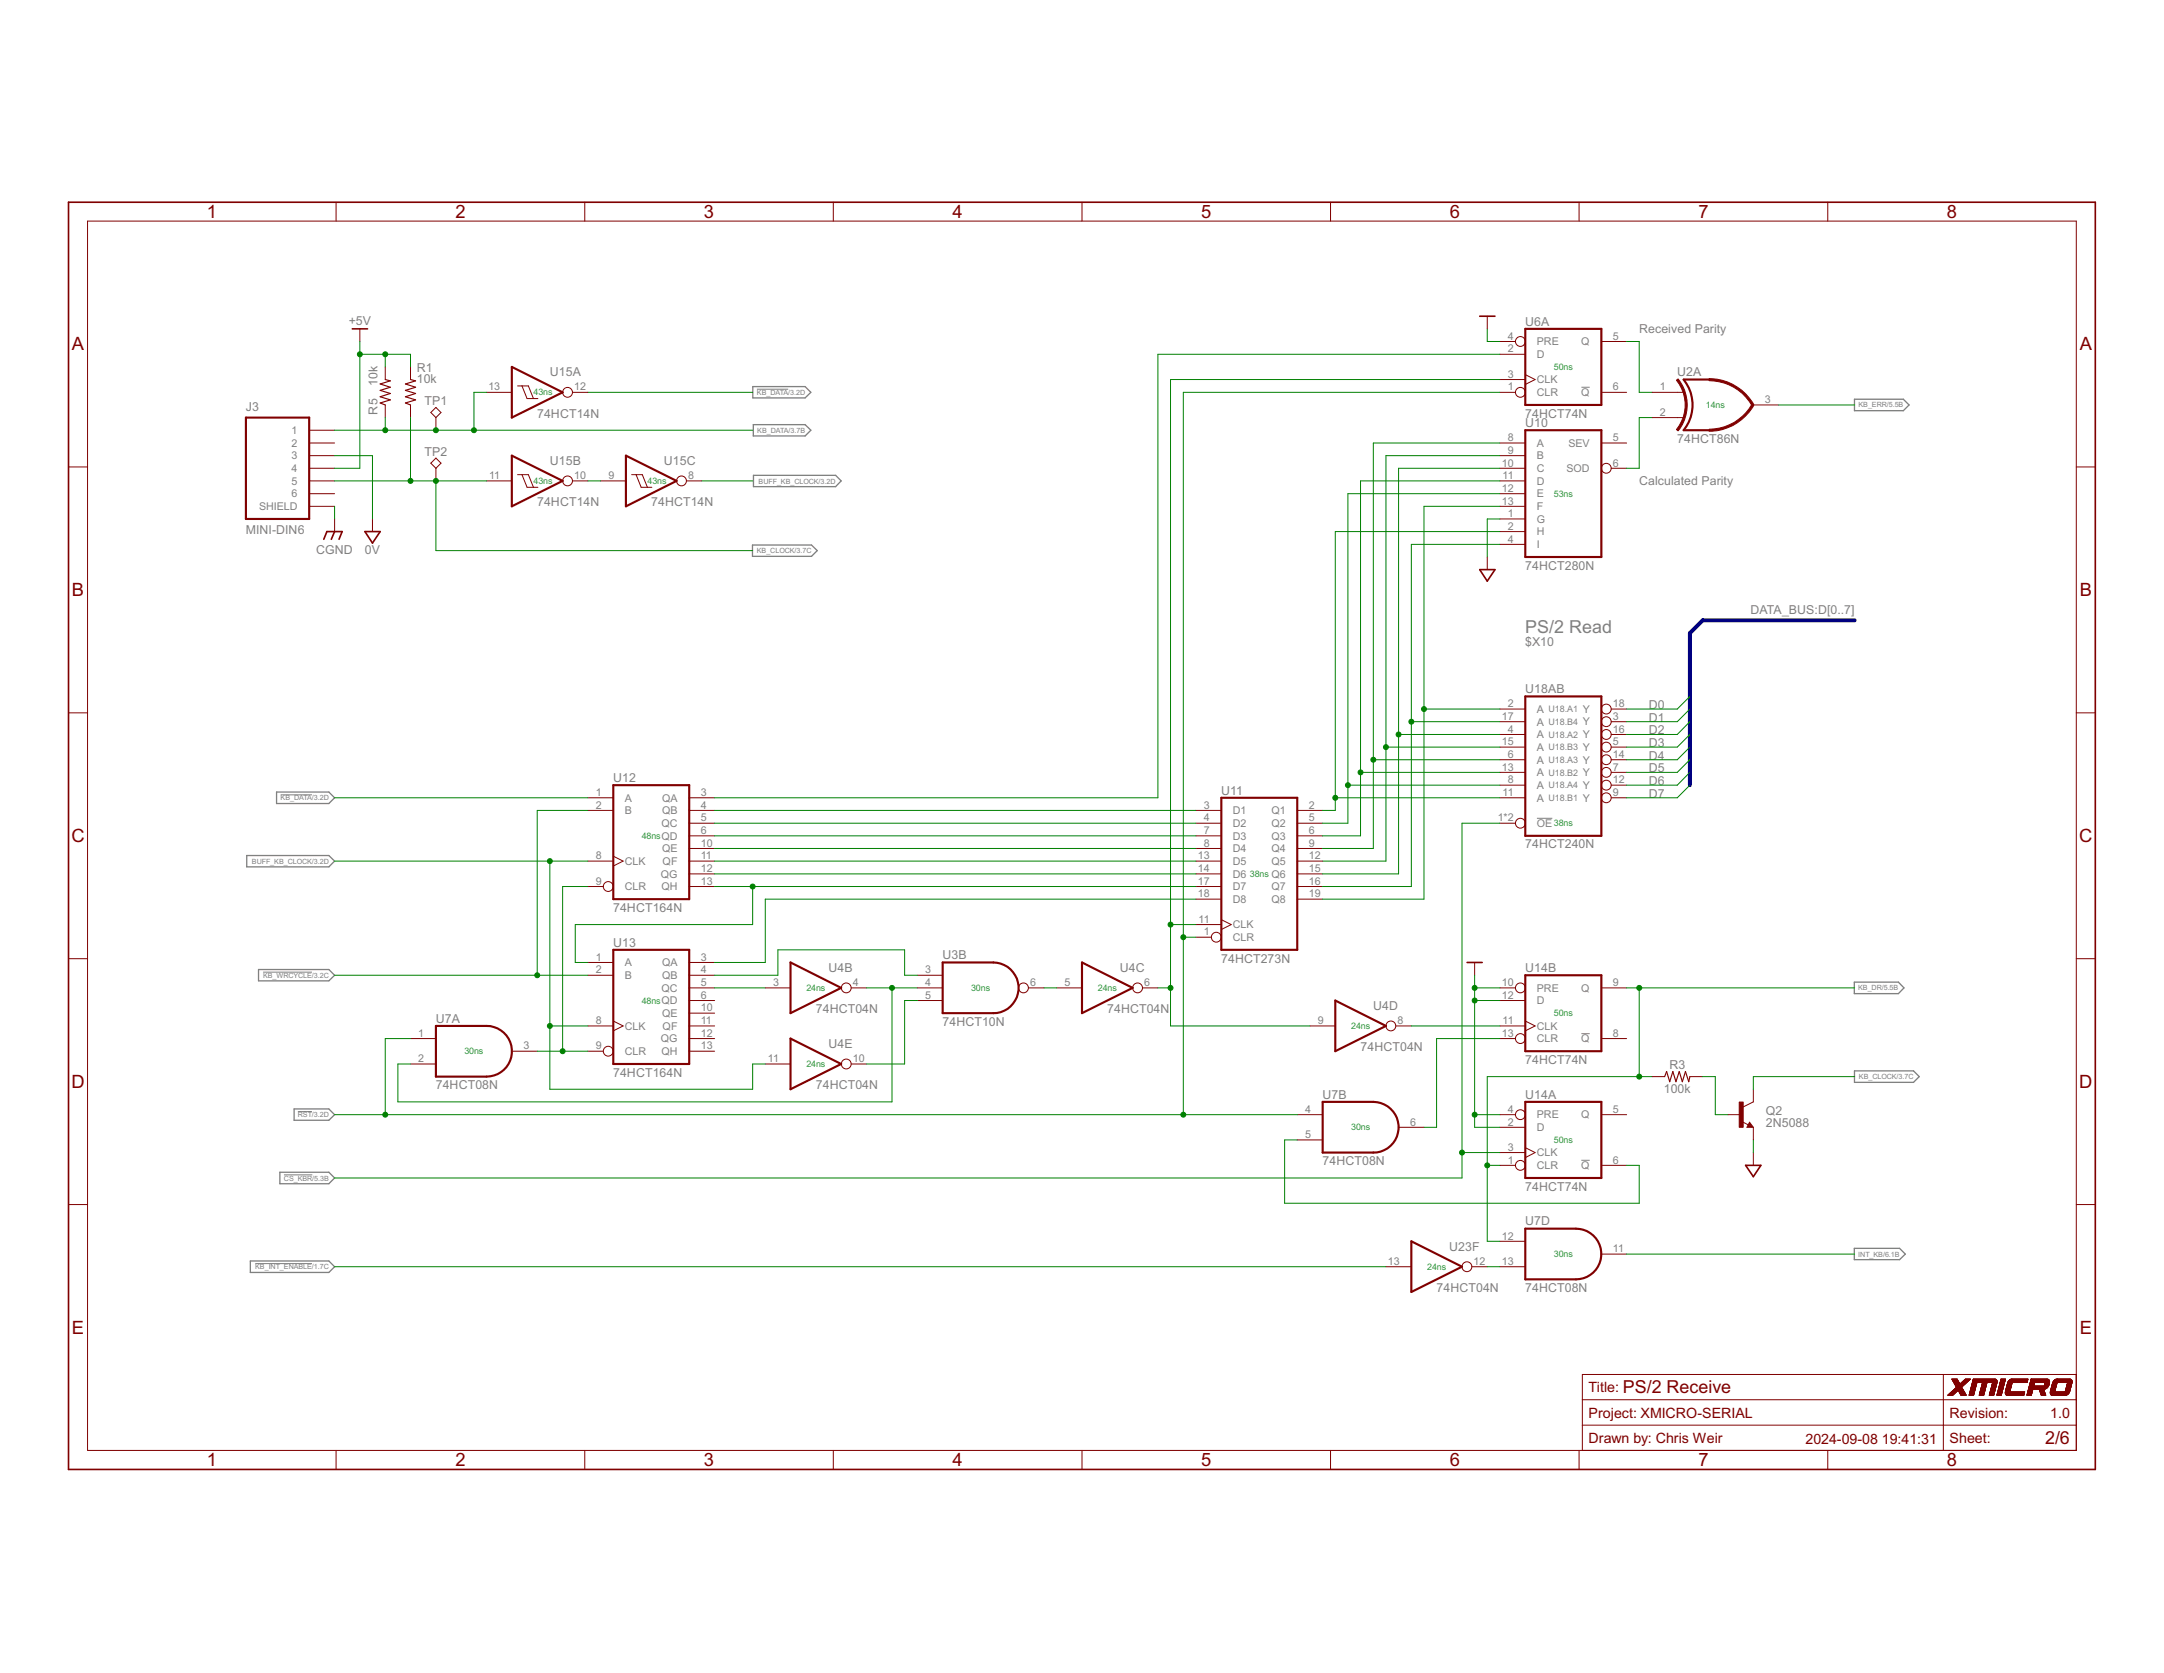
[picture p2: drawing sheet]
<svg xmlns="http://www.w3.org/2000/svg" width="279mm" height="216mm" viewBox="0 0 279 216" stroke-linecap="round" stroke-linejoin="round" font-family="sans-serif">
<path d="M97.7 50.2h4.1M204.2 50h1.1M36.2 102.6h4.1M198.4 105.6h2M34 125.5h6.3M204.2 133.4h1.1M36.7 151.6h3.6M38.5 143.4h1.8M204.2 149.7h1.1M33 163.1h7.3" fill="none" stroke="#808080" stroke-width=".13"/>
<g fill="none" stroke="#808080" stroke-width=".17">
<path d="M97.2 49.9h6.7l.8 .7-.8 .8h-6.7zM97.3 54.8h6.6l.8 .7-.8 .8h-6.6zM239.4 51.5h6.3l.8 .8-.8 .7h-6.3zM97.2 70.3h7.6l.7 .8-.7 .7h-7.6zM97.3 61.3h10.6l.7 .8-.7 .7h-10.6zM31.9 110.4h10.6l.7 .7-.7 .8h-10.6zM35.7 102.2h6.8l.7 .8-.7 .7h-6.8zM33.4 125.1h9.1l.7 .8-.7 .7h-9.1zM239.4 126.7h5.7l.7 .8-.7 .7h-5.7zM239.4 138.2h7.7l.7 .7-.7 .8h-7.7zM36.1 151.3h6.4l.7 .7-.7 .8h-6.4zM38 143.1h4.5l.7 .7-.7 .8h-4.5z"/>
<path d="M32.3 162.7h10.2l.7 .8-.7 .7h-10.2zM239.4 161.1h5.9l.7 .7-.7 .8h-5.9z"/>
</g>
<g fill="none" stroke="#800000" stroke-width=".28">
<path d="M31.7 53.9h8.2v13.1h-8.2zM66.1 47.3l6.5 3.3-6.5 3.3zM66.1 58.8l6.5 3.3-6.5 3.2zM80.8 58.8l6.6 3.3-6.6 3.2zM196.9 42.4h9.9v9.9h-9.9zM196.9 55.5h9.9v16.4h-9.9zM220.6 49h-3.2a5.2 5.2 0 0 1 0 6.5h3.2M196.9 89.9h9.9v18h-9.9zM79.2 101.3h9.8v14.7h-9.8zM157.7 103h9.8v19.6h-9.8zM56.3 132.4h6.5a3.3 3.3 0 0 1 3.3 3.3 3.3 3.3 0 0 1-3.3 3.2h-6.5zM79.2 122.6h9.8v14.7h-9.8z"/>
<path d="M102.1 124.2l6.5 3.3-6.5 3.2zM102.1 134l6.5 3.3-6.5 3.3zM121.7 124.2h6.5a3.3 3.3 0 0 1 3.3 3.3 3.3 3.3 0 0 1-3.3 3.2h-6.5zM139.7 124.2l6.5 3.3-6.5 3.2zM172.4 129.1l6.5 3.3-6.5 3.3zM196.9 125.9h9.9v9.8h-9.9zM170.8 142.2h6.5a3.3 3.3 0 0 1 3.3 3.3 3.3 3.3 0 0 1-3.3 3.2h-6.5zM196.9 158.6h6.6a3.3 3.3 0 0 1 3.2 3.2 3.3 3.3 0 0 1-3.2 3.3h-6.6zM196.9 142.2h9.9v9.8h-9.9zM182.2 160.2l6.6 3.3-6.6 3.2z"/>
</g>
<g fill="none" stroke="#800000" stroke-width=".13">
<path d="M11.3 28.5h256.8v158.7h-256.8zM43.4 26.1v2.4M75.5 26.1v2.4M107.6 26.1v2.4M139.7 26.1v2.4M171.8 26.1v2.4M203.9 26.1v2.4M236 26.1v2.4M39.9 57.2h3.3M39.9 58.8h3.3M39.9 55.5h3.3M46.5 42.4v1.7"/>
<path d="M49.7 47.3v1.7M49.7 52.3v1.6M53 47.3v1.7M53 52.3v1.6M55.6 59.8l.7-.7 .6 .7-.6 .6zM55.6 53.2l.7-.6 .6 .6-.6 .7zM56.3 53.9v1.6M62.8 50.6h3.3M66.8 49.8h1.4l.7 1.6M67.4 49.8l.7 1.6h1.3M73.9 50.6h2M192 40.8v1.6"/>
<path d="M193.7 50.6h2M193.7 45.7h3.2M193.7 49h3.2M193.7 44.1h2M193.7 57.2h3.2M193.7 58.8h3.2M196.9 48.3l1.3 .7-1.3 .6M206.8 50.6h3.2M206.8 44.1h3.2M206.8 57.2h3.2M213.3 50.6h4.1M213.3 53.9h4.1"/>
<path d="M226.4 52.3h3.2M8.8 60.3h2.5M39.9 60.4h3.3M39.9 62.1h3.3M39.9 63.7h3.3M39.9 65.3h3.3M43.2 67v1.6M48.1 67v1.6M56.3 60.4v1.7M62.8 62.1h3.3M66.8 61.3h1.4l.7 1.6M67.4 61.3l.7 1.6h1.3"/>
<path d="M73.9 62.1h2M77.5 62.1h3.3M81.6 61.3h1.3l.7 1.6M82.1 61.3l.7 1.6h1.4M88.6 62.1h2M192 71.9v1.6M193.7 67h3.2M193.7 68.6h3.2M193.7 70.3h3.2M193.7 60.4h3.2M193.7 62.1h3.2M193.7 63.7h3.2"/>
<path d="M193.7 65.3h3.2M208 60.4h2M268.1 60.3h2.4M8.8 92h2.5M193.7 91.5h3.2M193.7 94.8h3.2M193.7 98h3.2M193.7 99.7h3.2M193.7 96.4h3.2M193.7 93.1h3.2M208 91.5h2M208 94.8h2"/>
<path d="M208 98h2M208 99.7h2M208 96.4h2M208 93.1h2M268.1 92h2.4M75.9 103h3.3M75.9 104.6h3.3M75.9 111.1h3.3M75.9 114.4h2M79.2 110.5l1.3 .6-1.3 .7M89 103h3.3M89 104.6h3.3"/>
<path d="M89 106.2h3.3M89 107.9h3.3M89 111.1h3.3M89 114.4h3.3M89 109.5h3.3M89 112.8h3.3M154.4 104.6h3.3M154.4 106.2h3.3M154.4 107.9h3.3M154.4 111.1h3.3M154.4 114.4h3.3M154.4 109.5h3.3"/>
<path d="M154.4 112.8h3.3M154.4 119.3h3.3M154.4 116h3.3M157.7 118.7l1.3 .6-1.3 .7M167.5 104.6h3.3M167.5 106.2h3.3M167.5 107.9h3.3M167.5 111.1h3.3M167.5 114.4h3.3M167.5 109.5h3.3M167.5 112.8h3.3M167.5 116h3.3"/>
<path d="M193.7 103h3.2M193.7 106.2h2M193.7 101.3h3.2M208 103h2M208 101.3h2M8.8 123.7h2.5M53 134h3.3M53 137.3h3.3M66.1 135.7h3.3M75.9 132.4h3.3M75.9 124.2h3.3M75.9 125.9h3.3"/>
<path d="M75.9 135.7h2M79.2 131.8l1.3 .6-1.3 .6M89 134h3.3M89 129.1h3.3M89 132.4h3.3M89 127.5h3.3M89 124.2h3.3M89 125.9h3.3M89 135.7h3.3M89 130.7h3.3M98.8 127.5h3.3M98.8 137.3h3.3"/>
<path d="M109.9 127.5h2M109.9 137.3h2M118.4 129.1h3.3M118.4 127.5h3.3M118.4 125.9h3.3M132.8 127.5h2M136.4 127.5h3.3M147.5 127.5h2M154.4 120.9h2M169.1 132.4h3.3M180.2 132.4h2M190.4 124.2v1.7"/>
<path d="M193.7 134h2M193.7 129.1h3.2M193.7 132.4h3.2M193.7 127.5h2M196.9 131.8l1.3 .6-1.3 .6M206.8 134h3.2M206.8 127.5h3.2M213.3 138.9h1.6M218.2 138.9h1.6M268.1 123.7h2.4M8.8 155.4h2.5M167.5 143.8h3.3"/>
<path d="M167.5 147.1h3.3M180.6 145.5h3.3M193.7 143.8h2M193.7 145.5h3.2M193.7 150.4h2M193.7 148.7h3.2M196.9 148.1l1.3 .6-1.3 .7M206.8 143.8h3.2M206.8 150.4h3.2M223.1 143.8h1.6M224.9 144.8l.8 .4M225.9 144.8l.5 .7h-.8z"/>
<path d="M226.4 140.6v1.6l-1.3 .7M226.4 145.5v1.6M226.4 148.7v1.7M268.1 155.4h2.4M178.9 163.5h3.3M190 163.5h2M193.7 160.2h3.2M193.7 163.5h3.2M206.8 161.8h3.2M250.9 177.4v9.8M251.6 180h.6M251.7 179.9h.6"/>
<path d="M251.8 179.8h.6M251.9 179.7h.6M251.9 179.7h.7M252 179.6h.6M252 178h.7M252.1 179.5h.6M252.1 178h.6M252.1 178.1h.7M252.1 178.1h.6M252.1 178.2h.7M252.2 178.2h.6M252.2 179.4h.6"/>
<path d="M252.2 178.3h.7M252.2 179.4h1.3M252.2 178.3l.7 .1M252.2 179.4h1.2M252.2 178.4h.7M252.3 179.3h1.1M252.3 178.4h.6M252.3 178.5h.7M252.3 179.9h-.6M252.3 178.6h.7M252.4 179.2h1M252.4 179.8h-.7"/>
<path d="M252.4 178.6h1.3M252.4 178.7h1.2M252.5 179.7l-.7 .1M252.5 179.2h.8M252.5 178.8h1M252.5 179.1l.8 .1M252.5 179.1h.8M252.5 178.9h.9M252.5 179.7h-.6M252.6 178.9h.7M252.6 178.9h.8M252.6 179.6h-.7"/>
<path d="M252.6 179h.7M252.7 179.6h-.7M252.7 179.5h-.6M252.8 179.5h-.7M252.8 179.4h.7M252.9 179.5h.6M252.9 179.5h.7M252.9 179.6h.7M253 179.7h.6M253 179.7h.7M253 179.7l.7 .1M253 179.8h.7"/>
<path d="M253.1 179.9h.6M253.1 179.9h.7M253.1 179.9l.7 .1M253.1 178.6h.6M253.2 180h.6M253.2 178.5h.6M253.3 178.4h.6M253.3 179h-.7M253.3 178.4h.7M253.4 178.3h.6M253.4 178.2h.7M253.5 178.8h-1"/>
<path d="M253.6 178.1h.6M253.6 178.7h-1.2M253.7 178.1h.6M253.7 178h.6M253.7 178h.7M253.7 178h.7l-1.1 1 .6 1.1h-.7l-.4-.7-.7 .7h-.6l1.1-1.1M253.7 178.6h-.6M253.8 178l-.8 .6-.3-.6h-.7l.6 1M253.8 178.5h-.7M253.9 178.5h-.7M253.9 178.4h-.6M254 178.3l-.7 .1"/>
<path d="M254.1 178.3h-.7M254.1 178.2h-.6M254.2 178.2h-.7M254.3 180h.5M254.3 179.9h.5M254.3 178.1h-.7M254.3 179.9h.6M254.3 179.8h.6M254.3 179.7h.6M254.4 179.6h.5M254.4 179.5h.6M254.4 179.4h.6"/>
<path d="M254.4 179.3h.6M254.4 179.2h.6M254.5 179.2h.5M254.5 179.1h.6M254.5 179h.6M254.5 178.9h.6M254.6 178.9h.5M254.6 178.8h.5M254.6 178.7h.6M254.6 178.6h.6M254.6 178.5h.6M254.7 178.5h.5"/>
<path d="M254.7 178.4h.5M254.7 178.4h3.1M254.7 178.3h3.1M254.7 178.2h3.1M254.7 178.1h3.1M254.8 178.1h3M254.8 178l3 .1M254.8 178h2.9M254.9 179.9h-.6M255 179.6h-.6M255 179.4h-.6M255.1 179.1h-.6"/>
<path d="M255.1 178.8h-.5M255.2 178.6l-.6 .1M255.2 178.6h-.6M255.6 180h.5M255.6 179.9h.6M255.6 179.8h.6M255.6 179.7h.6M255.7 179.7h.5M255.7 179.6h.5M255.7 179.5h.6M255.7 179.4h.6M255.7 179.3h.6"/>
<path d="M255.8 179.3h.5M255.8 179.2h.5M255.8 179.1h.6M255.8 179h.6M255.8 178.9h.6M255.9 178.9h.5M255.9 178.8h.5M255.9 178.8h.6M255.9 178.7h.6M255.9 178.6h.6M255.9 178.5h.6M256 178.4l-.5 1.7h.6l.4-1.7"/>
<path d="M256 178.4h.5M256.2 179.9l-.6 .1M256.2 179.7h-.6M256.3 179.2h-.5M256.4 178.9l-.6 .1M256.4 178.9h-.6M256.5 178.7h-.6M256.5 178.5h-.5M256.9 180h.5M256.9 179.9h.6M256.9 179.8h.6M256.9 179.7h.6"/>
<path d="M257 179.6h.5M257 179.5h.6M257 179.4h.6M257 179.3h.6M257.1 179.2h.5M257.1 179.1h.6M257.1 179h.6M257.1 178.9h.6M257.2 178.9h.5M257.2 178.8h.5M257.2 178.7h.6M257.2 178.6h.6"/>
<path d="M257.2 178.5h.6M257.3 178.5h.5M257.3 178.4l-.5 1.7h.6l.4-1.6M257.3 178.4h.5M257.5 179.9l-.6 .1M257.5 179.9h-.6M257.5 179.6h-.5M257.6 179.5h-.6M257.6 178h.1M257.7 178h-2.9l-.6 2.1h.6l.4-1.7M257.7 179.1l-.6 .1M257.7 178l.1 .1"/>
<path d="M257.7 178.9h-.5M257.8 178.7h-.6M257.8 178.1v.1M257.8 178.6l-.6 .1M257.8 178.4h-3.1M257.8 178.2v.3M257.9 180h.5M257.9 179.9h.5M257.9 179.8h.5M257.9 179.8h.6M257.9 179.7h.6M257.9 179.6h.6"/>
<path d="M258 179.6h.5M258 179.5h.5M258 179.4h.6M258 179.3h.6M258 179.2h.6M258.1 179.1h.5M258.1 179h.6M258.1 178.9h.6M258.1 178.8h.6M258.2 178.7h.5M258.2 178.6h.6M258.2 178.5h.6"/>
<path d="M258.2 178.4h.6M258.3 178.4h.5M258.3 178.3h.5M258.3 178.2h.6M258.3 178.1h.6M258.3 178h.6M258.4 178h.5l-.5 2.1h-.6zM258.4 179.9l-.5 .1M258.4 179.9h-.5M258.5 179.6h-.6M258.6 179.5h-.6M258.6 179.1l-.5 .1"/>
<path d="M258.7 178.9h-.6M258.7 178.8h-.6M258.7 178.7h-.5M258.8 178.6l-.6 .1M258.8 178.4h-.5M258.9 178.2h-.6M258.9 179.6h2.5l-.1 .5-2.3-.1M258.9 179.8h2.5M258.9 179.7h2.5M258.9 179.8v.1M258.9 179.7v.1M258.9 179.9h2.4"/>
<path d="M258.9 179.6h.6M258.9 179.5h.6M258.9 179.9h.1M259 179.9h2.3M259 179.5h.5M259 179.9v.1M259 179.4h.5M259 180h2.3M259 179.3h.6M259 179.2h.6M259 179.1h.6M259.1 179h.5"/>
<path d="M259.1 179h.6M259.1 178.9h.6M259.1 178.8h.6M259.1 178.7h.6M259.2 178.6h.5M259.2 178.6h.6M259.2 178.5h.6M259.2 178.5l-.3 1.2M259.2 178.4h.6M259.2 178.4v.1M259.2 178.4h2.5M259.3 178.3h2.4"/>
<path d="M259.3 178.3l-.1 .1M259.3 178.2h2.5M259.4 178.1h2.4M259.5 178.1h2.3M259.5 178.1l-.2 .2M259.6 178h2.2M259.6 179.3h-.6M259.6 178h2.2l-.1 .4h-2.5M259.7 179h-.6M259.7 178l-.2 .1M259.8 178.6h-.6M259.8 178.4l-.3 1.2"/>
<path d="M261.7 180h.6M261.7 179.9h.6M261.8 179.8h.5M261.8 178.3h-2.5M261.8 179.7h.6M261.8 178.2h-2.4M261.8 179.6h.6M261.8 178.1h-2.4M261.8 179.5h.6M261.9 179.5h.5M261.9 179.4h.5M261.9 179.3h.6"/>
<path d="M261.9 179.2h2.2M261.9 179.2h2.3M261.9 179.1h2.4M262 179h2.4M262 178.9h2.4M262 178.9h2.5M262 178.8h.6M262.1 178.7h.5M262.1 178.6h.5M262.1 178.6h.6M262.1 178.5h.6M262.1 178.4h.6"/>
<path d="M262.1 178.4h2.5M262.1 178.3h2.5M262.2 178.3h2.4M262.2 178.2h2.4M262.2 178.1h2.4M262.2 178.1h2.3M262.2 178h2.2M262.2 178l2.3 .1M262.2 178h2.3M262.3 179.9h-.6M262.4 179.6h-.6M262.4 179.4h-.5"/>
<path d="M262.6 178.9l.1-.5-.4-.4-.6 2.1h.6l.2-.8M262.6 178.7h-.6M262.7 178.5h-.6M263.3 179.3l.3 .8h.5l-.3-.8M263.3 179.3h.6M263.3 179.4h.6M263.4 179.5h.5M263.4 179.6h.5M263.4 179.6h.6M263.4 179.7h.6M263.5 179.8h.5M263.5 179.7l.5 .1"/>
<path d="M263.5 179.9h.6M263.5 179.8h.6M263.5 180h.6M263.9 178.8h.6M264 178.8h.5M264 178.7h.5M264 179.3h-2.1M264 178.6h.6M264 178.5h.6M264.1 178.4h.5M264.1 178.4l-.2 .5M264.2 179.2h-2.3"/>
<path d="M264.2 179.2l-.2 .1M264.3 179.1l-2.4 .1M264.3 179.1l-.1 .1M264.3 179.1h-2.3M264.4 178h.1M264.4 179h-2.4M264.4 179l-.1 .1M264.4 178.9l-2.4 .1M264.5 178v.1M264.5 178.9l-.1 .1M264.5 178.8v.1M264.5 178.1l.1 .1"/>
<path d="M264.5 178.7v.1M264.6 178.6l-.6 .1M264.6 178.6h-.6M264.6 178.2v.1M264.6 178.5l-.1 .2M264.6 178.3v.1M264.6 178.4v.1M264.7 179.7h2.4M264.7 179.7v.1M264.7 179.9h2.4M264.7 179.8h2.4M264.7 179.7h2.5"/>
<path d="M264.7 179.6h.6M264.7 179.5h.6M264.7 179.5v.1M264.7 179.6v.1M264.7 179.8l.1 .1M264.8 179.9h2.2M264.8 179.5h.5M264.8 179.9v.1M264.8 179.4h.5M264.8 180l.2 .1h1.7l.2-.1M264.8 180h2.1M264.8 179.3h.6"/>
<path d="M264.8 179.2h.6M264.8 179.1h.6M264.9 179.1h.5M264.9 179h.5M264.9 179h.6M264.9 178.9h.6M264.9 178.8h.6M264.9 178.7h.6M265 178.7h.5M265 178.6h.5M265 178.6h.6M265 178.5h.6"/>
<path d="M265 178.5l-.3 1M265 178.4h.6M265 178.4h2.5M265.1 178.4h2.4M265.1 178.4l-.1 .1M265.1 178.3h2.4M265.1 178.2h2.4M265.2 178.2h2.3M265.2 178.1h2.3M265.3 178.1h2.1M265.3 179.5h-.5M265.4 179.3h-.6"/>
<path d="M265.4 178h2M265.4 179.1h-.5M265.5 178h1.9M265.5 179h-.6M265.5 178.9l-.6 .1M265.5 178.8h-.6M265.6 178a.55 .55 0 0 0-.5 .4M265.6 178.5h-.6M265.6 178l-.3 1.6M266.6 179.6h.6M266.7 179.6h.5M266.7 179.5h.5"/>
<path d="M266.7 179.5h.6M266.7 179.4h.6M266.7 179.3h.6M266.7 179.2h.6M266.8 179.2h.5M266.8 179.1h.5M266.8 179.1h.6M266.8 179h.6M266.8 178.9h.6M266.8 178.8h.6M266.9 178.8h.5M266.9 178.7h.5"/>
<path d="M266.9 178.7h.6M266.9 178.6h.6M266.9 178.5h.6M267 178.5h.5M267 178.4h.5M267 178.4l-.4 1.2M267 179.9l-2.2 .1M267 179.9l-.1 .1M267 179.9h-2.2M267.1 179.9h-.1M267.1 179.7v.2M267.2 179.7h-.1"/>
<path d="M267.2 179.6h-2.5M267.2 179.6v.1M267.3 179.5h-.6M267.3 179.3h-.6M267.4 179h-.6M267.4 178h.1M267.4 178.9l-.6 .1M267.4 178l.1 .1M267.4 178.8h-.5M267.5 178.1h-2.3M267.5 178.5h-.6M267.5 178.2h-2.3"/>
<path d="M267.5 178.5l-.3 1.1M267.5 178.1v.1M267.5 178.3l-2.4 .1M267.5 178.3h-2.4M267.5 178.4v.1M267.5 178.2v.2M268.1 177.4h-63.8v9.8M43.4 187.2v2.4M75.5 187.2v2.4M107.6 187.2v2.4M139.7 187.2v2.4M171.8 187.2v2.4"/>
<path d="M203.9 187.2v2.4M204.3 180.6h63.8M204.3 183.9h63.8M236 187.2v2.4M251.5 180h.6M252.2 180h-.7M253.2 180h.7M255.5 180h.6M257.8 180h.6M259.1 180h2.2M264.8 180h.1M264.9 180h1.9"/>
<circle cx="73.3" cy="50.6" r=".64"/>
<circle cx="196.3" cy="50.6" r=".64"/>
<circle cx="196.3" cy="44.1" r=".64"/>
<circle cx="73.3" cy="62.1" r=".64"/>
<circle cx="88" cy="62.1" r=".64"/>
<circle cx="207.4" cy="60.4" r=".64"/>
<circle cx="207.4" cy="93.1" r=".64"/>
<circle cx="207.4" cy="91.5" r=".64"/>
<circle cx="207.4" cy="98" r=".64"/>
<circle cx="207.4" cy="99.7" r=".64"/>
<circle cx="207.4" cy="96.4" r=".64"/>
<circle cx="207.4" cy="94.8" r=".64"/>
<circle cx="78.5" cy="114.4" r=".64"/>
<circle cx="196.3" cy="106.2" r=".64"/>
<circle cx="207.4" cy="103" r=".64"/>
<circle cx="207.4" cy="101.3" r=".64"/>
<circle cx="78.5" cy="135.7" r=".64"/>
<circle cx="109.3" cy="127.5" r=".64"/>
<circle cx="109.3" cy="137.3" r=".64"/>
<circle cx="132.1" cy="127.5" r=".64"/>
<circle cx="146.9" cy="127.5" r=".64"/>
<circle cx="157" cy="120.9" r=".64"/>
<circle cx="179.6" cy="132.4" r=".64"/>
<circle cx="196.3" cy="134" r=".64"/>
<circle cx="196.3" cy="127.5" r=".64"/>
<circle cx="196.3" cy="143.8" r=".64"/>
<circle cx="196.3" cy="150.4" r=".64"/>
<circle cx="189.4" cy="163.5" r=".64"/>
</g>
<path d="M8.8 26.1h261.7v163.5h-261.7zM45.5 42.4h2M191.1 40.8h1.9M41.8 69.6l.4-1h2l-.4 1M43.2 68.6l-.4 1M47.1 68.6h2l-1 1.5zM191.1 73.5h1.9l-1 1.5zM189.4 124.2h2M225.4 150.4h2l-1 1.4z" fill="none" stroke="#800000" stroke-width=".21"/>
<path d="M225.9 145.1l.1 .2h-.3l.2-.3 .3 .4h-.5" fill="none" stroke="#800000" stroke-width=".17"/>
<path d="M224.6 142.2h.5v3.3h-.5z" fill="#800000" stroke="#800000" stroke-width=".13"/>
<path d="M49.7 49l.7 .1-1.3 .5 1.3 .4-1.3 .4 1.3 .4-1.3 .4 1.3 .4-1.3 .4 .6 .3M53 49l.7 .1-1.4 .5 1.4 .4-1.4 .4 1.4 .4-1.4 .4 1.4 .4-1.4 .4 .7 .3M214.9 138.9l.3-.6 .4 1.3 .4-1.3 .4 1.3 .4-1.3 .4 1.3 .4-1.3 .4 1.3 .2-.7" fill="none" stroke="#800000" stroke-width=".15"/>
<g fill="#800000" stroke="#800000" stroke-width=".13">
<path d="M220.7 55.4a6.3 6.3 0 0 0 5.5-3.2l.2 .1a6.6 6.6 0 0 1-5.7 3.3z" fill-rule="evenodd"/>
<path d="M220.7 48.9a6.6 6.6 0 0 1 5.7 3.3l-.2 .1a6.4 6.4 0 0 0-5.5-3.2z" fill-rule="evenodd"/>
<path d="M216.5 49.1l.2-.2a5.3 5.3 0 0 1 0 6.7l-.2-.2a5 5 0 0 0 0-6.3z" fill-rule="evenodd"/>
</g>
<path d="M239.5 80.1h-19.7l-1.6 1.6v19.6" fill="none" stroke="#000080" stroke-width=".51"/>
<g fill="none" stroke="#008000" stroke-width=".13">
<path d="M43.2 58.8h4.9v8.2M43.2 55.5h54M46.5 44.1v16.3h-3.3M46.5 45.7h6.5v1.6M49.7 45.7v1.6M49.7 53.9v1.6M53 53.9v8.2M62.8 50.6h-1.6v4.9M75.9 50.6h21.3M192 42.4v1.7h1.7M193.7 45.7h-44.2v57.3h-57.2M193.7 58.8h-14.8v52.3h-8.1"/>
<path d="M193.7 50.6h-40.9v93.2M193.7 49h-42.6v83.4h18M193.7 57.2h-16.4v52.3h-6.5M210 44.1h1.6v6.5h1.7M213.3 53.9h-1.7v6.5h-1.6M229.6 52.3h9.9M43.2 62.1h19.6M43.2 65.3v1.7M56.3 62.1v9h40.9M75.9 62.1h1.6M90.6 62.1h6.6M193.7 67h-1.7v4.9"/>
<path d="M193.7 60.4h-13.1v52.4h-9.8M193.7 70.3h-11.5v44.1h-11.4M193.7 65.3h-9.8v50.7h-13.1M193.7 62.1h-18v45.8h-4.9M193.7 63.7h-19.7v42.5h-3.2M193.7 68.6h-21.3v36h-1.6M175.7 99.7h18M177.3 98h16.4M178.9 96.4h14.8M180.6 94.8h13.1M182.2 93.1h11.5M183.9 91.5h9.8"/>
<path d="M218.2 99.7l-1.6 1.6h-6.6M218.2 98l-1.6 1.7h-6.6M218.2 96.4l-1.6 1.6h-6.6M218.2 94.8l-1.6 1.6h-6.6M218.2 93.1l-1.6 1.7h-6.6M218.2 91.5l-1.6 1.6h-6.6M218.2 89.9l-1.6 1.6h-6.6M43.2 103h32.7M43.2 111.1h32.7M71 111.1v29.5h26.2v-3.3h1.6M75.9 114.4h-3.3v21.3M75.9 104.6h-6.5v21.3"/>
<path d="M92.3 114.4h62.1M92.3 112.8h62.1M92.3 111.1h62.1M92.3 109.5h62.1M92.3 107.9h62.1M92.3 106.2h62.1M92.3 104.6h62.1M97.2 114.4v4.9h-22.9v4.9h1.6M151.1 119.3h3.3M154.4 116h-55.6v8.2h-6.5M172.4 103h21.3M174 101.3h19.7"/>
<path d="M193.7 106.2h-4.9v45.8h-145.6M218.2 101.3l-1.6 1.7h-6.6M43.2 125.9h32.7M53 134h-3.3v9.8M69.4 135.7h6.5M71 132.4h4.9M92.3 127.5h6.5M92.3 125.9h8.1v-3.3h16.4v3.3h1.6M111.9 127.5h6.5M115.2 127.5v14.7h-63.8v-4.9h1.6M118.4 129.1h-1.6v8.2h-4.9M134.8 127.5h1.6"/>
<path d="M149.5 127.5h1.6M152.8 120.9h1.6M182.2 132.4h11.5M190.4 129.1h3.3M190.4 125.9v19.6h3.3M190.4 127.5h3.3M193.7 134h-8.2v11.5h-1.6M210 127.5h29.5M211.6 127.5v11.4M213.3 138.9h-21.3v21.3h1.7M219.8 138.9h1.7v4.9h1.6M239.5 138.9h-13.1v1.7"/>
<path d="M43.2 143.8h124.3M167.5 147.1h-1.6v8.2h45.7v-4.9h-1.6M188.8 148.7h4.9M190.4 143.8h3.3M192 150.4h1.7M226.4 147.1v1.6M43.2 163.5h135.7M192 163.5h1.7M210 161.8h29.5"/>
</g>
<g fill="#008000" stroke="#008000" stroke-width=".13">
<circle cx="190.4" cy="127.5" r=".32"/>
<circle cx="190.4" cy="143.8" r=".32"/>
<circle cx="190.4" cy="129.1" r=".32"/>
<circle cx="49.7" cy="45.7" r=".32"/>
<circle cx="46.5" cy="45.7" r=".32"/>
<circle cx="152.8" cy="143.8" r=".32"/>
<circle cx="49.7" cy="143.8" r=".32"/>
<circle cx="152.8" cy="120.9" r=".32"/>
<circle cx="97.2" cy="114.4" r=".32"/>
<circle cx="115.2" cy="127.5" r=".32"/>
<circle cx="151.1" cy="119.3" r=".32"/>
<circle cx="151.1" cy="127.5" r=".32"/>
<circle cx="72.6" cy="135.7" r=".32"/>
<circle cx="183.9" cy="91.5" r=".32"/>
<circle cx="182.2" cy="93.1" r=".32"/>
<circle cx="180.6" cy="94.8" r=".32"/>
<circle cx="178.9" cy="96.4" r=".32"/>
<circle cx="175.7" cy="99.7" r=".32"/>
<circle cx="174" cy="101.3" r=".32"/>
<circle cx="172.4" cy="103" r=".32"/>
<circle cx="177.3" cy="98" r=".32"/>
<circle cx="69.4" cy="125.9" r=".32"/>
<circle cx="188.8" cy="148.7" r=".32"/>
<circle cx="211.6" cy="138.9" r=".32"/>
<circle cx="192" cy="150.4" r=".32"/>
<circle cx="211.6" cy="127.5" r=".32"/>
<circle cx="71" cy="111.1" r=".32"/>
<circle cx="71" cy="132.4" r=".32"/>
<circle cx="53" cy="62.1" r=".32"/>
<circle cx="56.3" cy="62.1" r=".32"/>
<circle cx="49.7" cy="55.5" r=".32"/>
<circle cx="61.2" cy="55.5" r=".32"/>
<circle cx="56.3" cy="55.5" r=".32"/>
</g>
<g font-size="2.6" fill="#800000">
<text x="26.7" y="28.1">1</text>
<text x="58.8" y="28.1">2</text>
<text x="90.9" y="28.1">3</text>
<text x="123" y="28.1">4</text>
<text x="155.1" y="28.1">5</text>
<text x="187.2" y="28.1">6</text>
<text x="219.3" y="28.1">7</text>
<text x="251.4" y="28.1">8</text>
<text x="9.3" y="45.2">A</text>
<text x="268.5" y="45.2">A</text>
<text x="9.3" y="77">B</text>
<text x="268.5" y="77">B</text>
<text x="9.2" y="108.7">C</text>
<text x="268.5" y="108.7">C</text>
<text x="9.2" y="140.4">D</text>
<text x="268.5" y="140.4">D</text>
<text x="9.3" y="172.1">E</text>
<text x="268.5" y="172.1">E</text>
<text x="209.5" y="179.8">PS/2 Receive</text>
<text x="26.7" y="189.2">1</text>
<text x="58.8" y="189.2">2</text>
<text x="90.9" y="189.2">3</text>
<text x="123" y="189.2">4</text>
<text x="155.1" y="189.2">5</text>
<text x="187.2" y="189.2">6</text>
<text x="219.3" y="189.2">7</text>
<text x="251.4" y="189.2">8</text>
<text x="264" y="186.3">2/6</text>
</g>
<text font-size="2.6" fill="#808080" x="196.9" y="81.7">PS/2 Read</text>
<g font-size="2.1" fill="#800000">
<text x="205.1" y="179.7">Title:</text>
<text x="205.1" y="182.9">Project: XMICRO-SERIAL</text>
<text x="251.7" y="182.9">Revision:</text>
<text x="264.7" y="182.9">1.0</text>
<text x="205.1" y="186.2">Drawn by: Chris Weir</text>
<text x="233.1" y="186.4">2024-09-08</text>
<text x="243" y="186.4">19:41:31</text>
<text x="251.7" y="186.2">Sheet:</text>
</g>
<g font-size="1.8" fill="#808080">
<text x="45" y="42">+5V</text>
<text x="196.9" y="42">U6A</text>
<text x="211.7" y="43">Received Parity</text>
<text x="31.7" y="53.1">J3</text>
<text x="48.8" y="53.5" transform="rotate(-90 48.8 53.5)">R5</text>
<text x="48.8" y="49.8" transform="rotate(-90 48.8 49.8)">10k</text>
<text x="53.8" y="49.5">10k</text>
<text x="53.8" y="48">R1</text>
<text x="54.8" y="52.3">TP1</text>
<text x="69.4" y="53.9">74HCT14N</text>
<text x="71" y="48.6">U15A</text>
<text x="196.9" y="53.9">74HCT74N</text>
<text x="216.6" y="48.6">U2A</text>
<text x="54.8" y="58.8">TP2</text>
<text x="196.9" y="55.1">U10</text>
<text x="216.6" y="57.2">74HCT86N</text>
<text x="69.4" y="65.3">74HCT14N</text>
<text x="71" y="60">U15B</text>
<text x="84.1" y="65.3">74HCT14N</text>
<text x="85.7" y="60">U15C</text>
<text x="211.7" y="62.6">Calculated Parity</text>
<text x="31.7" y="68.9">MINI-DIN6</text>
<text x="40.8" y="71.6">CGND</text>
<text x="47.1" y="71.6">0V</text>
<text x="196.9" y="73.5">74HCT280N</text>
<text x="196.9" y="83.3">$X10</text>
<text x="226" y="79.2">DATA_BUS:D[0..7]</text>
<text x="196.9" y="89.5">U18AB</text>
<text x="212.9" y="94.8">D2</text>
<text x="212.9" y="93.1">D1</text>
<text x="212.9" y="91.5">D0</text>
<text x="79.2" y="100.9">U12</text>
<text x="212.9" y="101.3">D6</text>
<text x="212.9" y="99.7">D5</text>
<text x="212.9" y="98">D4</text>
<text x="212.9" y="96.4">D3</text>
<text x="157.7" y="102.5">U11</text>
<text x="212.9" y="103">D7</text>
<text x="196.9" y="109.5">74HCT240N</text>
<text x="79.2" y="117.7">74HCT164N</text>
<text x="79.2" y="122.2">U13</text>
<text x="107" y="125.4">U4B</text>
<text x="121.7" y="123.8">U3B</text>
<text x="144.6" y="125.4">U4C</text>
<text x="157.7" y="124.2">74HCT273N</text>
<text x="196.9" y="125.4">U14B</text>
<text x="56.3" y="132">U7A</text>
<text x="105.3" y="130.8">74HCT04N</text>
<text x="143" y="130.8">74HCT04N</text>
<text x="177.3" y="130.3">U4D</text>
<text x="107" y="135.3">U4E</text>
<text x="121.7" y="132.4">74HCT10N</text>
<text x="175.7" y="135.7">74HCT04N</text>
<text x="196.9" y="137.3">74HCT74N</text>
<text x="215.5" y="138">R3</text>
<text x="56.3" y="140.6">74HCT08N</text>
<text x="79.2" y="138.9">74HCT164N</text>
<text x="105.3" y="140.6">74HCT04N</text>
<text x="170.8" y="141.8">U7B</text>
<text x="196.9" y="141.8">U14A</text>
<text x="214.8" y="141.1">100k</text>
<text x="228" y="143.8">Q2</text>
<text x="228" y="145.5">2N5088</text>
<text x="170.8" y="150.4">74HCT08N</text>
<text x="196.9" y="153.7">74HCT74N</text>
<text x="187.1" y="161.4">U23F</text>
<text x="196.9" y="158.2">U7D</text>
<text x="185.5" y="166.7">74HCT04N</text>
<text x="196.9" y="166.7">74HCT08N</text>
</g>
<g font-size="1.5" fill="#808080">
<text x="194.7" y="45.5">2</text>
<text x="194.7" y="43.9">4</text>
<text x="198.4" y="46.2">D</text>
<text x="198.4" y="44.6">PRE</text>
<text x="204.2" y="44.6">Q</text>
<text x="208.3" y="43.9">5</text>
<text x="63.1" y="50.4">13</text>
<text x="74.1" y="50.4">12</text>
<text x="194.7" y="50.4">1</text>
<text x="194.7" y="48.8">3</text>
<text x="198.4" y="51.1">CLR</text>
<text x="198.4" y="49.5">CLK</text>
<text x="204.2" y="51.1">Q</text>
<text x="208.3" y="50.4">6</text>
<text x="214.3" y="50.4">1</text>
<text x="214.3" y="53.7">2</text>
<text x="227.9" y="52">3</text>
<text x="37.7" y="56">1</text>
<text x="37.7" y="57.7">2</text>
<text x="37.7" y="59.3">3</text>
<text x="194.7" y="56.9">8</text>
<text x="194.7" y="58.6">9</text>
<text x="198.4" y="57.7">A</text>
<text x="198.4" y="59.3">B</text>
<text x="202.5" y="57.6">SEV</text>
<text x="208.3" y="56.9">5</text>
<text x="33.5" y="65.8">SHIELD</text>
<text x="37.7" y="60.9">4</text>
<text x="37.7" y="62.6">5</text>
<text x="37.7" y="64.2">6</text>
<text x="63.2" y="61.8">11</text>
<text x="74.1" y="61.8">10</text>
<text x="78.5" y="61.8">9</text>
<text x="88.9" y="61.8">8</text>
<text x="193.9" y="60.2">10</text>
<text x="193.9" y="63.5">12</text>
<text x="193.9" y="65.1">13</text>
<text x="194" y="61.8">11</text>
<text x="198.4" y="60.9">C</text>
<text x="198.4" y="62.6">D</text>
<text x="198.4" y="64.2">E</text>
<text x="198.4" y="65.8">F</text>
<text x="202.3" y="60.9">SOD</text>
<text x="208.3" y="60.2">6</text>
<text x="194.7" y="66.7">1</text>
<text x="194.7" y="68.4">2</text>
<text x="194.7" y="70">4</text>
<text x="198.4" y="67.5">G</text>
<text x="198.4" y="69.1">H</text>
<text x="198.4" y="70.7">I</text>
<text x="193.9" y="92.9">17</text>
<text x="194.7" y="91.3">2</text>
<text x="194.7" y="94.5">4</text>
<text x="198.4" y="92">A</text>
<text x="198.4" y="95.3">A</text>
<text x="198.4" y="93.6">A</text>
<text x="204.4" y="92">Y</text>
<text x="204.4" y="95.3">Y</text>
<text x="204.4" y="93.6">Y</text>
<text x="208.3" y="91.3">18</text>
<text x="208.3" y="94.5">16</text>
<text x="208.3" y="92.9">3</text>
<text x="193.9" y="99.5">13</text>
<text x="193.9" y="96.2">15</text>
<text x="194.7" y="97.8">6</text>
<text x="194.7" y="101.1">8</text>
<text x="198.4" y="98.5">A</text>
<text x="198.4" y="101.8">A</text>
<text x="198.4" y="100.2">A</text>
<text x="198.4" y="96.9">A</text>
<text x="204.4" y="98.5">Y</text>
<text x="204.4" y="101.8">Y</text>
<text x="204.4" y="100.2">Y</text>
<text x="204.4" y="96.9">Y</text>
<text x="208.3" y="97.8">14</text>
<text x="208.3" y="101.1">12</text>
<text x="208.3" y="99.5">7</text>
<text x="208.3" y="96.2">5</text>
<text x="76.9" y="102.7">1</text>
<text x="76.9" y="104.4">2</text>
<text x="80.7" y="103.4">A</text>
<text x="80.7" y="105.1">B</text>
<text x="85.4" y="106.7">QC</text>
<text x="85.5" y="103.4">QA</text>
<text x="85.5" y="105.1">QB</text>
<text x="90.5" y="102.7">3</text>
<text x="90.5" y="104.4">4</text>
<text x="90.5" y="106">5</text>
<text x="90.5" y="107.6">6</text>
<text x="155.4" y="104.4">3</text>
<text x="155.4" y="106">4</text>
<text x="155.4" y="107.6">7</text>
<text x="159.2" y="105.1">D1</text>
<text x="159.2" y="106.7">D2</text>
<text x="164.1" y="105.1">Q1</text>
<text x="164.1" y="106.7">Q2</text>
<text x="169" y="104.4">2</text>
<text x="169" y="106">5</text>
<text x="169" y="107.6">6</text>
<text x="193.4" y="106">1*2</text>
<text x="194" y="102.7">11</text>
<text x="198.4" y="106.7">OE</text>
<text x="198.4" y="103.4">A</text>
<text x="204.4" y="103.4">Y</text>
<text x="208.3" y="102.7">9</text>
<text x="76.9" y="110.9">8</text>
<text x="80.7" y="111.6">CLK</text>
<text x="85.3" y="113.3">QG</text>
<text x="85.4" y="108.3">QD</text>
<text x="85.5" y="110">QE</text>
<text x="85.6" y="111.6">QF</text>
<text x="90.5" y="109.3">10</text>
<text x="90.5" y="110.9">11</text>
<text x="90.5" y="112.5">12</text>
<text x="154.7" y="110.9">13</text>
<text x="154.7" y="112.5">14</text>
<text x="155.4" y="109.3">8</text>
<text x="159.2" y="108.4">D3</text>
<text x="159.2" y="110">D4</text>
<text x="159.2" y="111.6">D5</text>
<text x="159.2" y="113.3">D6</text>
<text x="164.1" y="108.3">Q3</text>
<text x="164.1" y="110">Q4</text>
<text x="164.1" y="111.6">Q5</text>
<text x="164.1" y="113.3">Q6</text>
<text x="169" y="109.3">9</text>
<text x="169" y="110.9">12</text>
<text x="169" y="112.5">15</text>
<text x="76.9" y="114.2">9</text>
<text x="80.7" y="114.9">CLR</text>
<text x="85.4" y="114.9">QH</text>
<text x="90.5" y="114.2">13</text>
<text x="154.7" y="114.2">17</text>
<text x="154.7" y="115.8">18</text>
<text x="154.8" y="119.1">11</text>
<text x="159.2" y="119.8">CLK</text>
<text x="159.2" y="114.9">D7</text>
<text x="159.2" y="116.5">D8</text>
<text x="164.1" y="114.9">Q7</text>
<text x="164.1" y="116.5">Q8</text>
<text x="169" y="114.2">16</text>
<text x="169" y="115.8">19</text>
<text x="76.9" y="124">1</text>
<text x="76.9" y="125.6">2</text>
<text x="80.7" y="124.7">A</text>
<text x="85.5" y="124.7">QA</text>
<text x="90.5" y="124">3</text>
<text x="90.5" y="125.6">4</text>
<text x="119.4" y="125.6">3</text>
<text x="155.4" y="120.7">1</text>
<text x="159.2" y="121.4">CLR</text>
<text x="80.7" y="126.3">B</text>
<text x="85.4" y="128">QC</text>
<text x="85.4" y="129.6">QD</text>
<text x="85.5" y="126.3">QB</text>
<text x="85.5" y="131.2">QE</text>
<text x="90.5" y="127.3">5</text>
<text x="90.5" y="128.9">6</text>
<text x="90.5" y="130.5">10</text>
<text x="99.8" y="127.3">3</text>
<text x="110.1" y="127.3">4</text>
<text x="119.4" y="127.3">4</text>
<text x="119.4" y="128.9">5</text>
<text x="133" y="127.3">6</text>
<text x="137.4" y="127.3">5</text>
<text x="147.7" y="127.3">6</text>
<text x="193.9" y="128.9">12</text>
<text x="193.9" y="127.3">10</text>
<text x="198.4" y="129.6">D</text>
<text x="198.4" y="128">PRE</text>
<text x="204.2" y="128">Q</text>
<text x="208.3" y="127.3">9</text>
<text x="54" y="133.8">1</text>
<text x="54" y="137.1">2</text>
<text x="67.6" y="135.4">3</text>
<text x="76.9" y="132.2">8</text>
<text x="76.9" y="135.4">9</text>
<text x="80.7" y="132.9">CLK</text>
<text x="80.7" y="136.2">CLR</text>
<text x="85.3" y="134.5">QG</text>
<text x="85.4" y="136.1">QH</text>
<text x="85.6" y="132.9">QF</text>
<text x="90.5" y="132.2">11</text>
<text x="90.5" y="133.8">12</text>
<text x="90.5" y="135.4">13</text>
<text x="99.2" y="137.1">11</text>
<text x="110.1" y="137.1">10</text>
<text x="170.1" y="132.2">9</text>
<text x="180.4" y="132.2">8</text>
<text x="193.9" y="133.8">13</text>
<text x="194" y="132.2">11</text>
<text x="198.4" y="134.5">CLR</text>
<text x="198.4" y="132.9">CLK</text>
<text x="204.2" y="134.5">Q</text>
<text x="208.3" y="133.8">8</text>
<text x="168.5" y="143.6">4</text>
<text x="194.7" y="143.6">4</text>
<text x="208.3" y="143.6">5</text>
<text x="168.5" y="146.9">5</text>
<text x="182.1" y="145.2">6</text>
<text x="194.7" y="145.2">2</text>
<text x="194.7" y="148.5">3</text>
<text x="198.4" y="146">D</text>
<text x="198.4" y="149.2">CLK</text>
<text x="198.4" y="144.3">PRE</text>
<text x="204.2" y="144.3">Q</text>
<text x="194.7" y="150.2">1</text>
<text x="198.4" y="150.9">CLR</text>
<text x="204.2" y="150.9">Q</text>
<text x="208.3" y="150.2">6</text>
<text x="193.9" y="160">12</text>
<text x="208.3" y="161.6">11</text>
<text x="179.2" y="163.2">13</text>
<text x="190.3" y="163.2">12</text>
<text x="193.9" y="163.2">13</text>
</g>
<g font-size="1.3" fill="#008080">
<text x="200.6" y="47.8">50ns</text>
<text x="68.9" y="51">43ns</text>
<text x="220.2" y="52.7">14ns</text>
<text x="68.9" y="62.5">43ns</text>
<text x="83.6" y="62.5">43ns</text>
<text x="200.6" y="64.1">53ns</text>
<text x="200.6" y="106.6">38ns</text>
<text x="82.9" y="108.3">48ns</text>
<text x="161.4" y="113.2">38ns</text>
<text x="82.9" y="129.5">48ns</text>
<text x="104.1" y="127.9">24ns</text>
<text x="125.4" y="127.9">30ns</text>
<text x="141.7" y="127.9">24ns</text>
<text x="200.6" y="131.2">50ns</text>
<text x="60" y="136.1">30ns</text>
<text x="104.1" y="137.7">24ns</text>
<text x="174.4" y="132.8">24ns</text>
<text x="174.4" y="145.9">30ns</text>
<text x="200.6" y="147.5">50ns</text>
<text x="184.3" y="163.9">24ns</text>
<text x="200.6" y="162.2">30ns</text>
</g>
<g font-size="1.3" fill="#808080">
<text x="199.9" y="91.9">U18.A1</text>
<text x="199.9" y="95.2">U18.A2</text>
<text x="199.9" y="93.5">U18.B4</text>
<text x="199.9" y="98.5">U18.A3</text>
<text x="199.9" y="101.7">U18.A4</text>
<text x="199.9" y="100.1">U18.B2</text>
<text x="199.9" y="96.8">U18.B3</text>
<text x="199.9" y="103.4">U18.B1</text>
</g>
<g font-size="1" fill="#808080">
<text x="97.7" y="51">KB_DATA/3.2D</text>
<text x="240" y="52.6">KB_ERR/5.5B</text>
<text x="97.8" y="55.9">KB_DATA/3.7B</text>
<text x="98" y="62.4">BUFF_KB_CLOCK/3.2D</text>
<text x="97.7" y="71.4">KB_CLOCK/3.7C</text>
<text x="36.2" y="103.3">KB_DATA/3.2D</text>
<text x="32.5" y="111.5">BUFF_KB_CLOCK/3.2D</text>
<text x="34" y="126.2">KB_WRCYCLE/3.2C</text>
<text x="239.9" y="127.8">KB_DR/5.5B</text>
<text x="240" y="139.3">KB_CLOCK/3.7C</text>
<text x="38.5" y="144.2">RST/3.2D</text>
<text x="36.7" y="152.3">CS_KBR/5.3B</text>
<text x="33" y="163.8">KB_INT_ENABLE/1.7C</text>
<text x="239.9" y="162.2">INT_KB/6.1B</text>
</g>
</svg>
